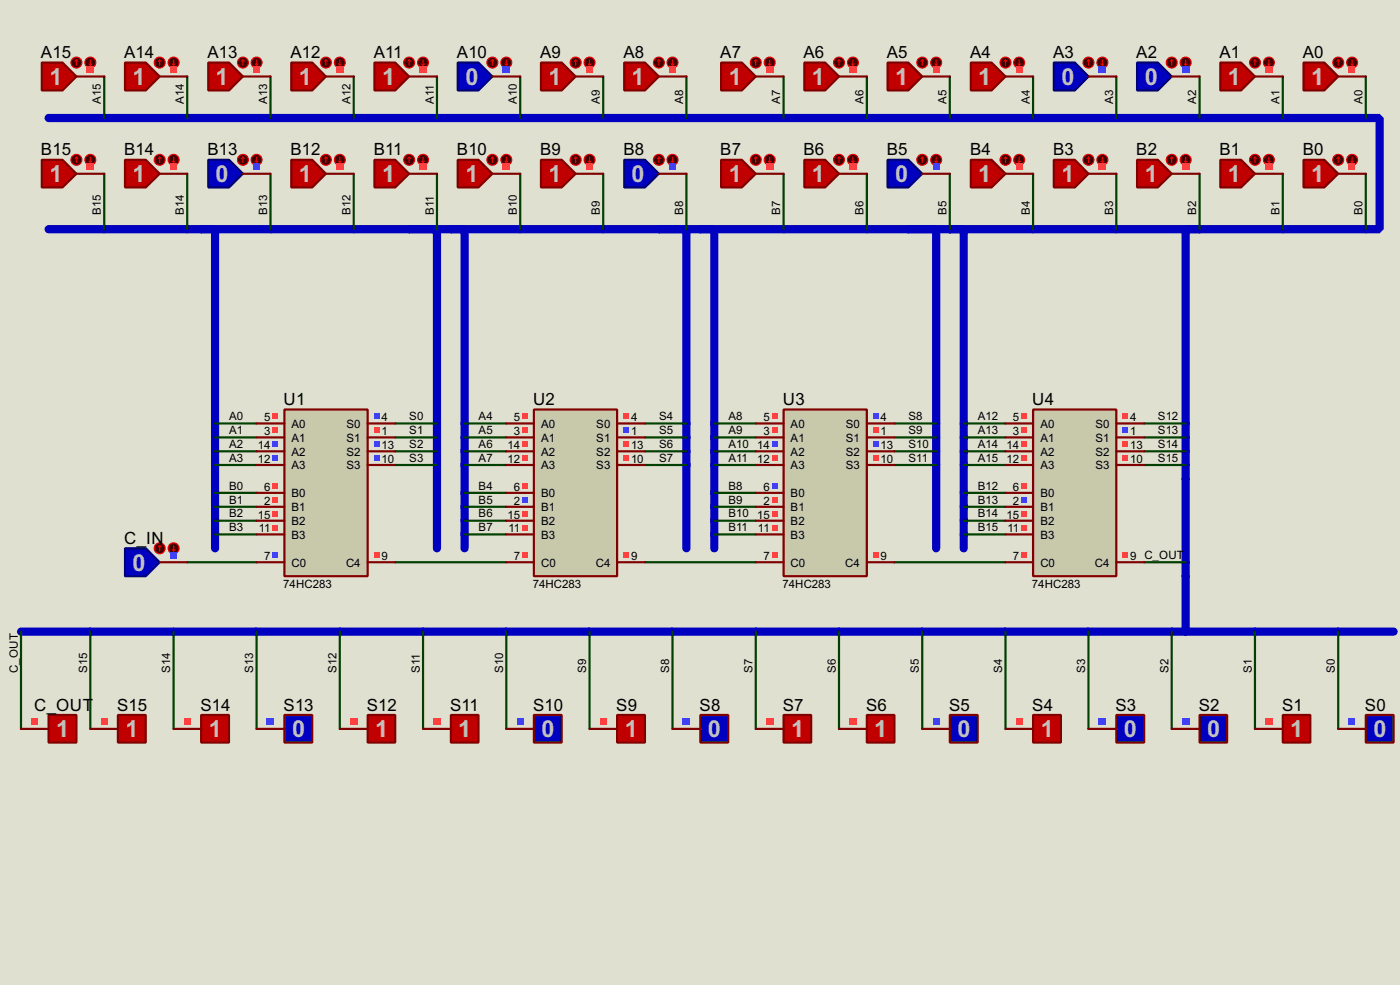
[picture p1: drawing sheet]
<svg xmlns="http://www.w3.org/2000/svg" width="256mm" height="180mm" viewBox="0 0 256 180" stroke-linecap="round" stroke-linejoin="round" font-family="sans-serif">
<path d="M0 0h256.5v180.3h-256.5z" fill="#e0e0d0"/>
<path d="M8.9 21.6h243.9v20.4h-243.9M36.9 42h2.5v58.4M75 42h5.1v58.4M82.6 42h2.5v58.4M120.7 42h5.1v58.4M128.3 42h2.6v58.4M166.4 42h5.1v58.4M174 42h2.6v58.4M219.8 42h-2.6v73.6M3.9 115.6h251.4" fill="none" stroke="#0000c0" stroke-width="1.5"/>
<g fill="none" stroke="#004000" stroke-width=".4">
<path d="M19.1 14v7.6M34.3 14v7.6M49.6 14v7.6M64.8 14v7.6M80.1 14v7.6M95.3 14v7.6M110.5 14v7.6M125.8 14v7.6M143.6 14v7.6M158.8 14v7.6M174 14v7.6M189.3 14v7.6"/>
<path d="M204.5 14v7.6M219.8 14v7.6M235 14v7.6M250.2 14v7.6M19.1 31.8v10.2M34.3 31.8v10.2M49.6 31.8v10.2M64.8 31.8v10.2M80.1 31.8v10.2M95.3 31.8v10.2M110.5 31.8v10.2M125.8 31.8v10.2"/>
<path d="M143.6 31.8v10.2M158.8 31.8v10.2M174 31.8v10.2M189.3 31.8v10.2M204.5 31.8v10.2M219.8 31.8v10.2M235 31.8v10.2M250.2 31.8v10.2M39.4 77.5h7.6M72.4 77.5h7.7M85.1 77.5h7.7M118.2 77.5h7.6"/>
<path d="M130.9 77.5h7.6M163.9 77.5h7.6M176.6 77.5h7.6M209.6 77.5h7.6M39.4 80.1h7.6M39.4 82.6h7.6M39.4 85.1h7.6M39.4 90.2h7.6M39.4 92.8h7.6M39.4 95.3h7.6M39.4 97.8h7.6M72.4 80.1h7.7"/>
<path d="M72.4 82.6h7.7M72.4 85.1h7.7M85.1 80.1h7.7M85.1 82.6h7.7M85.1 85.1h7.7M85.1 90.2h7.7M85.1 92.8h7.7M85.1 95.3h7.7M85.1 97.8h7.7M118.2 80.1h7.6M118.2 82.6h7.6M118.2 85.1h7.6"/>
<path d="M130.9 80.1h7.6M130.9 82.6h7.6M130.9 85.1h7.6M130.9 90.2h7.6M130.9 92.8h7.6M130.9 95.3h7.6M130.9 97.8h7.6M163.9 80.1h7.6M163.9 82.6h7.6M163.9 85.1h7.6M176.6 80.1h7.6M176.6 82.6h7.6"/>
<path d="M176.6 85.1h7.6M176.6 90.2h7.6M176.6 92.8h7.6M176.6 95.3h7.6M176.6 97.8h7.6M209.6 80.1h7.6M209.6 82.6h7.6M209.6 85.1h7.6M3.9 115.6v17.8M16.6 115.6v17.8M31.8 115.6v17.8M34.3 102.9h12.7"/>
<path d="M47 115.6v17.8M62.3 115.6v17.8M72.4 102.9h20.4M77.5 115.6v17.8M92.8 115.6v17.8M108 115.6v17.8M118.2 102.9h20.3M123.2 115.6v17.8M138.5 115.6v17.8M153.7 115.6v17.8M163.9 102.9h20.3M169 115.6v17.8"/>
<path d="M184.2 115.6v17.8M199.4 115.6v17.8M209.6 102.9h7.6M214.7 115.6v17.8M229.9 115.6v17.8M245.2 115.6v17.8"/>
</g>
<path d="M52.1 75h15.3v30.5h-15.3z" fill="#c8c8aa" stroke="#800000" stroke-width=".4"/>
<g fill="none" stroke="#800000" stroke-width=".4">
<path d="M47 77.5h5.1M67.4 77.5h5M47 80.1h5.1M47 82.6h5.1M47 85.1h5.1M47 90.2h5.1M47 92.8h5.1M47 95.3h5.1M47 97.8h5.1M67.4 80.1h5M67.4 82.6h5M67.4 85.1h5"/>
<path d="M47 102.9h5.1M67.4 102.9h5"/>
</g>
<g fill="#ff4040">
<path d="M50 75.7h1v1.1h-1z"/>
<path d="M50 78.3h1v1h-1z"/>
</g>
<g fill="#4040ff">
<path d="M50 80.8h1v1h-1z"/>
<path d="M50 83.4h1v1h-1z"/>
</g>
<g fill="#ff4040">
<path d="M50 88.4h1v1.1h-1z"/>
<path d="M50 91h1v1h-1z"/>
<path d="M50 93.5h1v1h-1z"/>
<path d="M50 96.1h1v1h-1z"/>
</g>
<path d="M50 101.1h1v1.1h-1z" fill="#4040ff"/>
<path d="M68.5 101.1h1v1.1h-1z" fill="#ff4040"/>
<path d="M68.5 75.7h1v1.1h-1z" fill="#4040ff"/>
<path d="M68.5 78.3h1v1h-1z" fill="#ff4040"/>
<g fill="#4040ff">
<path d="M68.5 80.8h1v1h-1z"/>
<path d="M68.5 83.4h1v1h-1z"/>
</g>
<path d="M97.8 75h15.3v30.5h-15.3z" fill="#c8c8aa" stroke="#800000" stroke-width=".4"/>
<g fill="none" stroke="#800000" stroke-width=".4">
<path d="M92.8 77.5h5M113.1 77.5h5.1M92.8 80.1h5M92.8 82.6h5M92.8 85.1h5M92.8 90.2h5M92.8 92.8h5M92.8 95.3h5M92.8 97.8h5M113.1 80.1h5.1M113.1 82.6h5.1M113.1 85.1h5.1"/>
<path d="M92.8 102.9h5M113.1 102.9h5.1"/>
</g>
<g fill="#ff4040">
<path d="M95.7 75.7h1v1.1h-1z"/>
<path d="M95.7 78.3h1v1h-1z"/>
<path d="M95.7 80.8h1v1h-1z"/>
<path d="M95.7 83.4h1v1h-1z"/>
<path d="M95.7 88.4h1v1.1h-1z"/>
</g>
<path d="M95.7 91h1v1h-1z" fill="#4040ff"/>
<g fill="#ff4040">
<path d="M95.7 93.5h1v1h-1z"/>
<path d="M95.7 96.1h1v1h-1z"/>
<path d="M95.7 101.1h1v1.1h-1z"/>
<path d="M114.2 101.1h1v1.1h-1z"/>
<path d="M114.2 75.7h1v1.1h-1z"/>
</g>
<path d="M114.2 78.3h1v1h-1z" fill="#4040ff"/>
<g fill="#ff4040">
<path d="M114.2 80.8h1v1h-1z"/>
<path d="M114.2 83.4h1v1h-1z"/>
</g>
<path d="M7.7 11.5h3.8l2.5 2.5-2.5 2.6h-3.8z" fill-rule="evenodd" fill="#c00000" stroke="#800000" stroke-width=".4"/>
<path d="M14 14h5.1" fill="none" stroke="#800000" stroke-width=".4"/>
<circle cx="14" cy="11.5" r="1" fill="#400000" stroke="#f00" stroke-width=".2"/>
<path d="M14 11l-.2 .2M14 11l.3 .2M14 11v1" fill="none" stroke="#f00" stroke-width=".2"/>
<circle cx="16.5" cy="11.5" r="1" fill="#400000" stroke="#f00" stroke-width=".2"/>
<path d="M16.3 11.7l.3 .3M16.6 11v1M16.8 11.7l-.2 .3" fill="none" stroke="#f00" stroke-width=".2"/>
<path d="M15.9 12.1h1.3v1.3h-1.3z" fill="#ff4040"/>
<path d="M22.9 11.5h3.8l2.6 2.5-2.6 2.6h-3.8z" fill-rule="evenodd" fill="#c00000" stroke="#800000" stroke-width=".4"/>
<path d="M29.3 14h5" fill="none" stroke="#800000" stroke-width=".4"/>
<circle cx="29.2" cy="11.5" r="1" fill="#400000" stroke="#f00" stroke-width=".2"/>
<path d="M29.3 11l-.3 .2M29.3 11l.2 .2M29.3 11v1" fill="none" stroke="#f00" stroke-width=".2"/>
<circle cx="31.8" cy="11.5" r="1" fill="#400000" stroke="#f00" stroke-width=".2"/>
<path d="M31.6 11.7l.2 .3M31.8 11v1M32.1 11.7l-.3 .3" fill="none" stroke="#f00" stroke-width=".2"/>
<path d="M31.2 12.1h1.2v1.3h-1.2z" fill="#ff4040"/>
<path d="M38.2 11.5h3.8l2.5 2.5-2.5 2.6h-3.8z" fill-rule="evenodd" fill="#c00000" stroke="#800000" stroke-width=".4"/>
<path d="M44.5 14h5.1" fill="none" stroke="#800000" stroke-width=".4"/>
<circle cx="44.5" cy="11.5" r="1" fill="#400000" stroke="#f00" stroke-width=".2"/>
<path d="M44.5 11l-.2 .2M44.5 11l.3 .2M44.5 11v1" fill="none" stroke="#f00" stroke-width=".2"/>
<circle cx="47" cy="11.5" r="1" fill="#400000" stroke="#f00" stroke-width=".2"/>
<path d="M46.8 11.7l.2 .3M47 11v1M47.3 11.7l-.3 .3" fill="none" stroke="#f00" stroke-width=".2"/>
<path d="M46.4 12.1h1.3v1.3h-1.3z" fill="#ff4040"/>
<path d="M53.4 11.5h3.8l2.5 2.5-2.5 2.6h-3.8z" fill-rule="evenodd" fill="#c00000" stroke="#800000" stroke-width=".4"/>
<path d="M59.7 14h5.1" fill="none" stroke="#800000" stroke-width=".4"/>
<circle cx="59.7" cy="11.5" r="1" fill="#400000" stroke="#f00" stroke-width=".2"/>
<path d="M59.7 11l-.2 .2M59.7 11l.3 .2M59.7 11v1" fill="none" stroke="#f00" stroke-width=".2"/>
<circle cx="62.2" cy="11.5" r="1" fill="#400000" stroke="#f00" stroke-width=".2"/>
<path d="M62 11.7l.3 .3M62.3 11v1M62.5 11.7l-.2 .3" fill="none" stroke="#f00" stroke-width=".2"/>
<path d="M61.6 12.1h1.3v1.3h-1.3z" fill="#ff4040"/>
<path d="M68.6 11.5h3.8l2.6 2.5-2.6 2.6h-3.8z" fill-rule="evenodd" fill="#c00000" stroke="#800000" stroke-width=".4"/>
<path d="M75 14h5.1" fill="none" stroke="#800000" stroke-width=".4"/>
<circle cx="74.9" cy="11.5" r="1" fill="#400000" stroke="#f00" stroke-width=".2"/>
<path d="M75 11l-.3 .2M75 11l.2 .2M75 11v1" fill="none" stroke="#f00" stroke-width=".2"/>
<circle cx="77.5" cy="11.5" r="1" fill="#400000" stroke="#f00" stroke-width=".2"/>
<path d="M77.3 11.7l.2 .3M77.5 11v1M77.8 11.7l-.3 .3" fill="none" stroke="#f00" stroke-width=".2"/>
<path d="M76.9 12.1h1.3v1.3h-1.3z" fill="#ff4040"/>
<path d="M83.9 11.5h3.8l2.5 2.5-2.5 2.6h-3.8z" fill-rule="evenodd" fill="#0000c0" stroke="#000080" stroke-width=".4"/>
<path d="M90.2 14h5.1" fill="none" stroke="#800000" stroke-width=".4"/>
<circle cx="90.2" cy="11.5" r="1" fill="#400000" stroke="#f00" stroke-width=".2"/>
<path d="M90.2 11l-.2 .2M90.2 11l.3 .2M90.2 11v1" fill="none" stroke="#f00" stroke-width=".2"/>
<circle cx="92.7" cy="11.5" r="1" fill="#400000" stroke="#f00" stroke-width=".2"/>
<path d="M92.5 11.7l.3 .3M92.8 11v1M93 11.7l-.2 .3" fill="none" stroke="#f00" stroke-width=".2"/>
<path d="M92.1 12.1h1.3v1.3h-1.3z" fill="#4040ff"/>
<path d="M99.1 11.5h3.8l2.6 2.5-2.6 2.6h-3.8z" fill-rule="evenodd" fill="#c00000" stroke="#800000" stroke-width=".4"/>
<path d="M105.5 14h5" fill="none" stroke="#800000" stroke-width=".4"/>
<circle cx="105.4" cy="11.5" r="1" fill="#400000" stroke="#f00" stroke-width=".2"/>
<path d="M105.5 11l-.3 .2M105.5 11l.2 .2M105.5 11v1" fill="none" stroke="#f00" stroke-width=".2"/>
<circle cx="108" cy="11.5" r="1" fill="#400000" stroke="#f00" stroke-width=".2"/>
<path d="M107.8 11.7l.2 .3M108 11v1M108.3 11.7l-.3 .3" fill="none" stroke="#f00" stroke-width=".2"/>
<path d="M107.4 12.1h1.2v1.3h-1.2z" fill="#ff4040"/>
<path d="M114.4 11.5h3.8l2.5 2.5-2.5 2.6h-3.8z" fill-rule="evenodd" fill="#c00000" stroke="#800000" stroke-width=".4"/>
<path d="M120.7 14h5.1" fill="none" stroke="#800000" stroke-width=".4"/>
<circle cx="120.7" cy="11.5" r="1" fill="#400000" stroke="#f00" stroke-width=".2"/>
<path d="M120.7 11l-.2 .2M120.7 11l.3 .2M120.7 11v1" fill="none" stroke="#f00" stroke-width=".2"/>
<circle cx="123.2" cy="11.5" r="1" fill="#400000" stroke="#f00" stroke-width=".2"/>
<path d="M123 11.7l.2 .3M123.2 11v1M123.5 11.7l-.3 .3" fill="none" stroke="#f00" stroke-width=".2"/>
<path d="M122.6 12.1h1.3v1.3h-1.3z" fill="#ff4040"/>
<path d="M132.1 11.5h3.8l2.6 2.5-2.6 2.6h-3.8z" fill-rule="evenodd" fill="#c00000" stroke="#800000" stroke-width=".4"/>
<path d="M138.5 14h5.1" fill="none" stroke="#800000" stroke-width=".4"/>
<circle cx="138.4" cy="11.5" r="1" fill="#400000" stroke="#f00" stroke-width=".2"/>
<path d="M138.5 11l-.3 .2M138.5 11l.2 .2M138.5 11v1" fill="none" stroke="#f00" stroke-width=".2"/>
<circle cx="141" cy="11.5" r="1" fill="#400000" stroke="#f00" stroke-width=".2"/>
<path d="M140.8 11.7l.2 .3M141 11v1M141.3 11.7l-.3 .3" fill="none" stroke="#f00" stroke-width=".2"/>
<path d="M140.4 12.1h1.3v1.3h-1.3z" fill="#ff4040"/>
<path d="M147.4 11.5h3.8l2.5 2.5-2.5 2.6h-3.8z" fill-rule="evenodd" fill="#c00000" stroke="#800000" stroke-width=".4"/>
<path d="M153.7 14h5.1" fill="none" stroke="#800000" stroke-width=".4"/>
<circle cx="153.7" cy="11.5" r="1" fill="#400000" stroke="#f00" stroke-width=".2"/>
<path d="M153.7 11l-.2 .2M153.7 11l.3 .2M153.7 11v1" fill="none" stroke="#f00" stroke-width=".2"/>
<circle cx="156.2" cy="11.5" r="1" fill="#400000" stroke="#f00" stroke-width=".2"/>
<path d="M156 11.7l.3 .3M156.3 11v1M156.5 11.7l-.2 .3" fill="none" stroke="#f00" stroke-width=".2"/>
<path d="M155.6 12.1h1.3v1.3h-1.3z" fill="#ff4040"/>
<path d="M162.6 11.5h3.8l2.6 2.5-2.6 2.6h-3.8z" fill-rule="evenodd" fill="#c00000" stroke="#800000" stroke-width=".4"/>
<path d="M169 14h5" fill="none" stroke="#800000" stroke-width=".4"/>
<circle cx="168.9" cy="11.5" r="1" fill="#400000" stroke="#f00" stroke-width=".2"/>
<path d="M169 11l-.3 .2M169 11l.2 .2M169 11v1" fill="none" stroke="#f00" stroke-width=".2"/>
<circle cx="171.5" cy="11.5" r="1" fill="#400000" stroke="#f00" stroke-width=".2"/>
<path d="M171.3 11.7l.2 .3M171.5 11v1M171.8 11.7l-.3 .3" fill="none" stroke="#f00" stroke-width=".2"/>
<path d="M170.9 12.1h1.2v1.3h-1.2z" fill="#ff4040"/>
<path d="M177.9 11.5h3.8l2.5 2.5-2.5 2.6h-3.8z" fill-rule="evenodd" fill="#c00000" stroke="#800000" stroke-width=".4"/>
<path d="M184.2 14h5.1" fill="none" stroke="#800000" stroke-width=".4"/>
<circle cx="184.2" cy="11.5" r="1" fill="#400000" stroke="#f00" stroke-width=".2"/>
<path d="M184.2 11l-.2 .2M184.2 11l.3 .2M184.2 11v1" fill="none" stroke="#f00" stroke-width=".2"/>
<circle cx="186.7" cy="11.5" r="1" fill="#400000" stroke="#f00" stroke-width=".2"/>
<path d="M186.5 11.7l.2 .3M186.7 11v1M187 11.7l-.3 .3" fill="none" stroke="#f00" stroke-width=".2"/>
<path d="M186.1 12.1h1.3v1.3h-1.3z" fill="#ff4040"/>
<path d="M193.1 11.5h3.8l2.5 2.5-2.5 2.6h-3.8z" fill-rule="evenodd" fill="#0000c0" stroke="#000080" stroke-width=".4"/>
<path d="M199.4 14h5.1" fill="none" stroke="#800000" stroke-width=".4"/>
<circle cx="199.4" cy="11.5" r="1" fill="#400000" stroke="#f00" stroke-width=".2"/>
<path d="M199.4 11l-.2 .2M199.4 11l.3 .2M199.4 11v1" fill="none" stroke="#f00" stroke-width=".2"/>
<circle cx="201.9" cy="11.5" r="1" fill="#400000" stroke="#f00" stroke-width=".2"/>
<path d="M201.7 11.7l.3 .3M202 11v1M202.2 11.7l-.2 .3" fill="none" stroke="#f00" stroke-width=".2"/>
<path d="M201.3 12.1h1.3v1.3h-1.3z" fill="#4040ff"/>
<path d="M208.3 11.5h3.8l2.6 2.5-2.6 2.6h-3.8z" fill-rule="evenodd" fill="#0000c0" stroke="#000080" stroke-width=".4"/>
<path d="M214.7 14h5.1" fill="none" stroke="#800000" stroke-width=".4"/>
<circle cx="214.6" cy="11.5" r="1" fill="#400000" stroke="#f00" stroke-width=".2"/>
<path d="M214.7 11l-.3 .2M214.7 11l.2 .2M214.7 11v1" fill="none" stroke="#f00" stroke-width=".2"/>
<circle cx="217.2" cy="11.5" r="1" fill="#400000" stroke="#f00" stroke-width=".2"/>
<path d="M217 11.7l.2 .3M217.2 11v1M217.5 11.7l-.3 .3" fill="none" stroke="#f00" stroke-width=".2"/>
<path d="M216.6 12.1h1.3v1.3h-1.3z" fill="#4040ff"/>
<path d="M223.6 11.5h3.8l2.5 2.5-2.5 2.6h-3.8z" fill-rule="evenodd" fill="#c00000" stroke="#800000" stroke-width=".4"/>
<path d="M229.9 14h5.1" fill="none" stroke="#800000" stroke-width=".4"/>
<circle cx="229.9" cy="11.5" r="1" fill="#400000" stroke="#f00" stroke-width=".2"/>
<path d="M229.9 11l-.2 .2M229.9 11l.3 .2M229.9 11v1" fill="none" stroke="#f00" stroke-width=".2"/>
<circle cx="232.4" cy="11.5" r="1" fill="#400000" stroke="#f00" stroke-width=".2"/>
<path d="M232.2 11.7l.3 .3M232.5 11v1M232.7 11.7l-.2 .3" fill="none" stroke="#f00" stroke-width=".2"/>
<path d="M231.8 12.1h1.3v1.3h-1.3z" fill="#ff4040"/>
<path d="M238.8 11.5h3.8l2.6 2.5-2.6 2.6h-3.8z" fill-rule="evenodd" fill="#c00000" stroke="#800000" stroke-width=".4"/>
<path d="M245.2 14h5" fill="none" stroke="#800000" stroke-width=".4"/>
<circle cx="245.1" cy="11.5" r="1" fill="#400000" stroke="#f00" stroke-width=".2"/>
<path d="M245.2 11l-.3 .2M245.2 11l.2 .2M245.2 11v1" fill="none" stroke="#f00" stroke-width=".2"/>
<circle cx="247.7" cy="11.5" r="1" fill="#400000" stroke="#f00" stroke-width=".2"/>
<path d="M247.5 11.7l.2 .3M247.7 11v1M248 11.7l-.3 .3" fill="none" stroke="#f00" stroke-width=".2"/>
<path d="M247.1 12.1h1.2v1.3h-1.2z" fill="#ff4040"/>
<path d="M7.7 29.3h3.8l2.5 2.5-2.5 2.5h-3.8z" fill-rule="evenodd" fill="#c00000" stroke="#800000" stroke-width=".4"/>
<path d="M14 31.8h5.1" fill="none" stroke="#800000" stroke-width=".4"/>
<circle cx="14" cy="29.3" r="1" fill="#400000" stroke="#f00" stroke-width=".2"/>
<path d="M14 28.8l-.2 .2M14 28.8l.3 .2M14 28.8v1" fill="none" stroke="#f00" stroke-width=".2"/>
<circle cx="16.5" cy="29.3" r="1" fill="#400000" stroke="#f00" stroke-width=".2"/>
<path d="M16.3 29.5l.3 .3M16.6 28.8v1M16.8 29.5l-.2 .3" fill="none" stroke="#f00" stroke-width=".2"/>
<path d="M15.9 29.9h1.3v1.3h-1.3z" fill="#ff4040"/>
<path d="M22.9 29.3h3.8l2.6 2.5-2.6 2.5h-3.8z" fill-rule="evenodd" fill="#c00000" stroke="#800000" stroke-width=".4"/>
<path d="M29.3 31.8h5" fill="none" stroke="#800000" stroke-width=".4"/>
<circle cx="29.2" cy="29.3" r="1" fill="#400000" stroke="#f00" stroke-width=".2"/>
<path d="M29.3 28.8l-.3 .2M29.3 28.8l.2 .2M29.3 28.8v1" fill="none" stroke="#f00" stroke-width=".2"/>
<circle cx="31.8" cy="29.3" r="1" fill="#400000" stroke="#f00" stroke-width=".2"/>
<path d="M31.6 29.5l.2 .3M31.8 28.8v1M32.1 29.5l-.3 .3" fill="none" stroke="#f00" stroke-width=".2"/>
<path d="M31.2 29.9h1.2v1.3h-1.2z" fill="#ff4040"/>
<path d="M38.2 29.3h3.8l2.5 2.5-2.5 2.5h-3.8z" fill-rule="evenodd" fill="#0000c0" stroke="#000080" stroke-width=".4"/>
<path d="M44.5 31.8h5.1" fill="none" stroke="#800000" stroke-width=".4"/>
<circle cx="44.5" cy="29.3" r="1" fill="#400000" stroke="#f00" stroke-width=".2"/>
<path d="M44.5 28.8l-.2 .2M44.5 28.8l.3 .2M44.5 28.8v1" fill="none" stroke="#f00" stroke-width=".2"/>
<circle cx="47" cy="29.3" r="1" fill="#400000" stroke="#f00" stroke-width=".2"/>
<path d="M46.8 29.5l.2 .3M47 28.8v1M47.3 29.5l-.3 .3" fill="none" stroke="#f00" stroke-width=".2"/>
<path d="M46.4 29.9h1.3v1.3h-1.3z" fill="#4040ff"/>
<path d="M53.4 29.3h3.8l2.5 2.5-2.5 2.5h-3.8z" fill-rule="evenodd" fill="#c00000" stroke="#800000" stroke-width=".4"/>
<path d="M59.7 31.8h5.1" fill="none" stroke="#800000" stroke-width=".4"/>
<circle cx="59.7" cy="29.3" r="1" fill="#400000" stroke="#f00" stroke-width=".2"/>
<path d="M59.7 28.8l-.2 .2M59.7 28.8l.3 .2M59.7 28.8v1" fill="none" stroke="#f00" stroke-width=".2"/>
<circle cx="62.2" cy="29.3" r="1" fill="#400000" stroke="#f00" stroke-width=".2"/>
<path d="M62 29.5l.3 .3M62.3 28.8v1M62.5 29.5l-.2 .3" fill="none" stroke="#f00" stroke-width=".2"/>
<path d="M61.6 29.9h1.3v1.3h-1.3z" fill="#ff4040"/>
<path d="M68.6 29.3h3.8l2.6 2.5-2.6 2.5h-3.8z" fill-rule="evenodd" fill="#c00000" stroke="#800000" stroke-width=".4"/>
<path d="M75 31.8h5.1" fill="none" stroke="#800000" stroke-width=".4"/>
<circle cx="74.9" cy="29.3" r="1" fill="#400000" stroke="#f00" stroke-width=".2"/>
<path d="M75 28.8l-.3 .2M75 28.8l.2 .2M75 28.8v1" fill="none" stroke="#f00" stroke-width=".2"/>
<circle cx="77.5" cy="29.3" r="1" fill="#400000" stroke="#f00" stroke-width=".2"/>
<path d="M77.3 29.5l.2 .3M77.5 28.8v1M77.8 29.5l-.3 .3" fill="none" stroke="#f00" stroke-width=".2"/>
<path d="M76.9 29.9h1.3v1.3h-1.3z" fill="#ff4040"/>
<path d="M83.9 29.3h3.8l2.5 2.5-2.5 2.5h-3.8z" fill-rule="evenodd" fill="#c00000" stroke="#800000" stroke-width=".4"/>
<path d="M90.2 31.8h5.1" fill="none" stroke="#800000" stroke-width=".4"/>
<circle cx="90.2" cy="29.3" r="1" fill="#400000" stroke="#f00" stroke-width=".2"/>
<path d="M90.2 28.8l-.2 .2M90.2 28.8l.3 .2M90.2 28.8v1" fill="none" stroke="#f00" stroke-width=".2"/>
<circle cx="92.7" cy="29.3" r="1" fill="#400000" stroke="#f00" stroke-width=".2"/>
<path d="M92.5 29.5l.3 .3M92.8 28.8v1M93 29.5l-.2 .3" fill="none" stroke="#f00" stroke-width=".2"/>
<path d="M92.1 29.9h1.3v1.3h-1.3z" fill="#ff4040"/>
<path d="M99.1 29.3h3.8l2.6 2.5-2.6 2.5h-3.8z" fill-rule="evenodd" fill="#c00000" stroke="#800000" stroke-width=".4"/>
<path d="M105.5 31.8h5" fill="none" stroke="#800000" stroke-width=".4"/>
<circle cx="105.4" cy="29.3" r="1" fill="#400000" stroke="#f00" stroke-width=".2"/>
<path d="M105.5 28.8l-.3 .2M105.5 28.8l.2 .2M105.5 28.8v1" fill="none" stroke="#f00" stroke-width=".2"/>
<circle cx="108" cy="29.3" r="1" fill="#400000" stroke="#f00" stroke-width=".2"/>
<path d="M107.8 29.5l.2 .3M108 28.8v1M108.3 29.5l-.3 .3" fill="none" stroke="#f00" stroke-width=".2"/>
<path d="M107.4 29.9h1.2v1.3h-1.2z" fill="#ff4040"/>
<path d="M114.4 29.3h3.8l2.5 2.5-2.5 2.5h-3.8z" fill-rule="evenodd" fill="#0000c0" stroke="#000080" stroke-width=".4"/>
<path d="M120.7 31.8h5.1" fill="none" stroke="#800000" stroke-width=".4"/>
<circle cx="120.7" cy="29.3" r="1" fill="#400000" stroke="#f00" stroke-width=".2"/>
<path d="M120.7 28.8l-.2 .2M120.7 28.8l.3 .2M120.7 28.8v1" fill="none" stroke="#f00" stroke-width=".2"/>
<circle cx="123.2" cy="29.3" r="1" fill="#400000" stroke="#f00" stroke-width=".2"/>
<path d="M123 29.5l.2 .3M123.2 28.8v1M123.5 29.5l-.3 .3" fill="none" stroke="#f00" stroke-width=".2"/>
<path d="M122.6 29.9h1.3v1.3h-1.3z" fill="#4040ff"/>
<path d="M132.1 29.3h3.8l2.6 2.5-2.6 2.5h-3.8z" fill-rule="evenodd" fill="#c00000" stroke="#800000" stroke-width=".4"/>
<path d="M138.5 31.8h5.1" fill="none" stroke="#800000" stroke-width=".4"/>
<circle cx="138.4" cy="29.3" r="1" fill="#400000" stroke="#f00" stroke-width=".2"/>
<path d="M138.5 28.8l-.3 .2M138.5 28.8l.2 .2M138.5 28.8v1" fill="none" stroke="#f00" stroke-width=".2"/>
<circle cx="141" cy="29.3" r="1" fill="#400000" stroke="#f00" stroke-width=".2"/>
<path d="M140.8 29.5l.2 .3M141 28.8v1M141.3 29.5l-.3 .3" fill="none" stroke="#f00" stroke-width=".2"/>
<path d="M140.4 29.9h1.3v1.3h-1.3z" fill="#ff4040"/>
<path d="M147.4 29.3h3.8l2.5 2.5-2.5 2.5h-3.8z" fill-rule="evenodd" fill="#c00000" stroke="#800000" stroke-width=".4"/>
<path d="M153.7 31.8h5.1" fill="none" stroke="#800000" stroke-width=".4"/>
<circle cx="153.7" cy="29.3" r="1" fill="#400000" stroke="#f00" stroke-width=".2"/>
<path d="M153.7 28.8l-.2 .2M153.7 28.8l.3 .2M153.7 28.8v1" fill="none" stroke="#f00" stroke-width=".2"/>
<circle cx="156.2" cy="29.3" r="1" fill="#400000" stroke="#f00" stroke-width=".2"/>
<path d="M156 29.5l.3 .3M156.3 28.8v1M156.5 29.5l-.2 .3" fill="none" stroke="#f00" stroke-width=".2"/>
<path d="M155.6 29.9h1.3v1.3h-1.3z" fill="#ff4040"/>
<path d="M162.6 29.3h3.8l2.6 2.5-2.6 2.5h-3.8z" fill-rule="evenodd" fill="#0000c0" stroke="#000080" stroke-width=".4"/>
<path d="M169 31.8h5" fill="none" stroke="#800000" stroke-width=".4"/>
<circle cx="168.9" cy="29.3" r="1" fill="#400000" stroke="#f00" stroke-width=".2"/>
<path d="M169 28.8l-.3 .2M169 28.8l.2 .2M169 28.8v1" fill="none" stroke="#f00" stroke-width=".2"/>
<circle cx="171.5" cy="29.3" r="1" fill="#400000" stroke="#f00" stroke-width=".2"/>
<path d="M171.3 29.5l.2 .3M171.5 28.8v1M171.8 29.5l-.3 .3" fill="none" stroke="#f00" stroke-width=".2"/>
<path d="M170.9 29.9h1.2v1.3h-1.2z" fill="#4040ff"/>
<path d="M177.9 29.3h3.8l2.5 2.5-2.5 2.5h-3.8z" fill-rule="evenodd" fill="#c00000" stroke="#800000" stroke-width=".4"/>
<path d="M184.2 31.8h5.1" fill="none" stroke="#800000" stroke-width=".4"/>
<circle cx="184.2" cy="29.3" r="1" fill="#400000" stroke="#f00" stroke-width=".2"/>
<path d="M184.2 28.8l-.2 .2M184.2 28.8l.3 .2M184.2 28.8v1" fill="none" stroke="#f00" stroke-width=".2"/>
<circle cx="186.7" cy="29.3" r="1" fill="#400000" stroke="#f00" stroke-width=".2"/>
<path d="M186.5 29.5l.2 .3M186.7 28.8v1M187 29.5l-.3 .3" fill="none" stroke="#f00" stroke-width=".2"/>
<path d="M186.1 29.9h1.3v1.3h-1.3z" fill="#ff4040"/>
<path d="M193.1 29.3h3.8l2.5 2.5-2.5 2.5h-3.8z" fill-rule="evenodd" fill="#c00000" stroke="#800000" stroke-width=".4"/>
<path d="M199.4 31.8h5.1" fill="none" stroke="#800000" stroke-width=".4"/>
<circle cx="199.4" cy="29.3" r="1" fill="#400000" stroke="#f00" stroke-width=".2"/>
<path d="M199.4 28.8l-.2 .2M199.4 28.8l.3 .2M199.4 28.8v1" fill="none" stroke="#f00" stroke-width=".2"/>
<circle cx="201.9" cy="29.3" r="1" fill="#400000" stroke="#f00" stroke-width=".2"/>
<path d="M201.7 29.5l.3 .3M202 28.8v1M202.2 29.5l-.2 .3" fill="none" stroke="#f00" stroke-width=".2"/>
<path d="M201.3 29.9h1.3v1.3h-1.3z" fill="#ff4040"/>
<path d="M208.3 29.3h3.8l2.6 2.5-2.6 2.5h-3.8z" fill-rule="evenodd" fill="#c00000" stroke="#800000" stroke-width=".4"/>
<path d="M214.7 31.8h5.1" fill="none" stroke="#800000" stroke-width=".4"/>
<circle cx="214.6" cy="29.3" r="1" fill="#400000" stroke="#f00" stroke-width=".2"/>
<path d="M214.7 28.8l-.3 .2M214.7 28.8l.2 .2M214.7 28.8v1" fill="none" stroke="#f00" stroke-width=".2"/>
<circle cx="217.2" cy="29.3" r="1" fill="#400000" stroke="#f00" stroke-width=".2"/>
<path d="M217 29.5l.2 .3M217.2 28.8v1M217.5 29.5l-.3 .3" fill="none" stroke="#f00" stroke-width=".2"/>
<path d="M216.6 29.9h1.3v1.3h-1.3z" fill="#ff4040"/>
<path d="M223.6 29.3h3.8l2.5 2.5-2.5 2.5h-3.8z" fill-rule="evenodd" fill="#c00000" stroke="#800000" stroke-width=".4"/>
<path d="M229.9 31.8h5.1" fill="none" stroke="#800000" stroke-width=".4"/>
<circle cx="229.9" cy="29.3" r="1" fill="#400000" stroke="#f00" stroke-width=".2"/>
<path d="M229.9 28.8l-.2 .2M229.9 28.8l.3 .2M229.9 28.8v1" fill="none" stroke="#f00" stroke-width=".2"/>
<circle cx="232.4" cy="29.3" r="1" fill="#400000" stroke="#f00" stroke-width=".2"/>
<path d="M232.2 29.5l.3 .3M232.5 28.8v1M232.7 29.5l-.2 .3" fill="none" stroke="#f00" stroke-width=".2"/>
<path d="M231.8 29.9h1.3v1.3h-1.3z" fill="#ff4040"/>
<path d="M238.8 29.3h3.8l2.6 2.5-2.6 2.5h-3.8z" fill-rule="evenodd" fill="#c00000" stroke="#800000" stroke-width=".4"/>
<path d="M245.2 31.8h5" fill="none" stroke="#800000" stroke-width=".4"/>
<circle cx="245.1" cy="29.3" r="1" fill="#400000" stroke="#f00" stroke-width=".2"/>
<path d="M245.2 28.8l-.3 .2M245.2 28.8l.2 .2M245.2 28.8v1" fill="none" stroke="#f00" stroke-width=".2"/>
<circle cx="247.7" cy="29.3" r="1" fill="#400000" stroke="#f00" stroke-width=".2"/>
<path d="M247.5 29.5l.2 .3M247.7 28.8v1M248 29.5l-.3 .3" fill="none" stroke="#f00" stroke-width=".2"/>
<path d="M247.1 29.9h1.2v1.3h-1.2z" fill="#ff4040"/>
<path d="M143.6 75h15.2v30.5h-15.2z" fill="#c8c8aa" stroke="#800000" stroke-width=".4"/>
<g fill="none" stroke="#800000" stroke-width=".4">
<path d="M138.5 77.5h5.1M158.8 77.5h5.1M138.5 80.1h5.1M138.5 82.6h5.1M138.5 85.1h5.1M138.5 90.2h5.1M138.5 92.8h5.1M138.5 95.3h5.1M138.5 97.8h5.1M158.8 80.1h5.1M158.8 82.6h5.1M158.8 85.1h5.1"/>
<path d="M138.5 102.9h5.1M158.8 102.9h5.1"/>
</g>
<g fill="#ff4040">
<path d="M141.4 75.7h1v1.1h-1z"/>
<path d="M141.4 78.3h1v1h-1z"/>
</g>
<path d="M141.4 80.8h1v1h-1z" fill="#4040ff"/>
<path d="M141.4 83.4h1v1h-1z" fill="#ff4040"/>
<path d="M141.4 88.4h1v1.1h-1z" fill="#4040ff"/>
<g fill="#ff4040">
<path d="M141.4 91h1v1h-1z"/>
<path d="M141.4 93.5h1v1h-1z"/>
<path d="M141.4 96.1h1v1h-1z"/>
<path d="M141.4 101.1h1v1.1h-1z"/>
<path d="M159.9 101.1h1.1v1.1h-1.1z"/>
</g>
<path d="M159.9 75.7h1.1v1.1h-1.1z" fill="#4040ff"/>
<path d="M159.9 78.3h1.1v1h-1.1z" fill="#ff4040"/>
<path d="M159.9 80.8h1.1v1h-1.1z" fill="#4040ff"/>
<path d="M159.9 83.4h1.1v1h-1.1z" fill="#ff4040"/>
<path d="M189.3 75h15.2v30.5h-15.2z" fill="#c8c8aa" stroke="#800000" stroke-width=".4"/>
<g fill="none" stroke="#800000" stroke-width=".4">
<path d="M184.2 77.5h5.1M204.5 77.5h5.1M184.2 80.1h5.1M184.2 82.6h5.1M184.2 85.1h5.1M184.2 90.2h5.1M184.2 92.8h5.1M184.2 95.3h5.1M184.2 97.8h5.1M204.5 80.1h5.1M204.5 82.6h5.1M204.5 85.1h5.1"/>
<path d="M184.2 102.9h5.1M204.5 102.9h5.1"/>
</g>
<g fill="#ff4040">
<path d="M187.1 75.7h1v1.1h-1z"/>
<path d="M187.1 78.3h1v1h-1z"/>
<path d="M187.1 80.8h1v1h-1z"/>
<path d="M187.1 83.4h1v1h-1z"/>
<path d="M187.1 88.4h1v1.1h-1z"/>
</g>
<path d="M187.1 91h1v1h-1z" fill="#4040ff"/>
<g fill="#ff4040">
<path d="M187.1 93.5h1v1h-1z"/>
<path d="M187.1 96.1h1v1h-1z"/>
<path d="M187.1 101.1h1v1.1h-1z"/>
<path d="M205.7 101.1h1v1.1h-1z"/>
<path d="M205.7 75.7h1v1.1h-1z"/>
</g>
<path d="M205.7 78.3h1v1h-1z" fill="#4040ff"/>
<g fill="#ff4040">
<path d="M205.7 80.8h1v1h-1z"/>
<path d="M205.7 83.4h1v1h-1z"/>
</g>
<path d="M22.9 100.4h3.8l2.6 2.5-2.6 2.6h-3.8z" fill-rule="evenodd" fill="#0000c0" stroke="#000080" stroke-width=".4"/>
<path d="M29.3 102.9h5" fill="none" stroke="#800000" stroke-width=".4"/>
<circle cx="29.2" cy="100.4" r="1" fill="#400000" stroke="#f00" stroke-width=".2"/>
<path d="M29.3 99.9l-.3 .2M29.3 99.9l.2 .2M29.3 99.9v1" fill="none" stroke="#f00" stroke-width=".2"/>
<circle cx="31.8" cy="100.4" r="1" fill="#400000" stroke="#f00" stroke-width=".2"/>
<path d="M31.8 99.9v1M31.6 100.6l.2 .3M32.1 100.6l-.3 .3" fill="none" stroke="#f00" stroke-width=".2"/>
<path d="M31.2 101h1.2v1.3h-1.2z" fill="#4040ff"/>
<path d="M250.2 130.9h5.1v5h-5.1z" fill-rule="evenodd" fill="#0000c0" stroke="#800000" stroke-width=".4"/>
<path d="M245.2 133.4h5" fill="none" stroke="#800000" stroke-width=".4"/>
<path d="M247.1 131.5h1.2v1.3h-1.2z" fill="#4040ff"/>
<path d="M235 130.9h5.1v5h-5.1z" fill-rule="evenodd" fill="#c00000" stroke="#800000" stroke-width=".4"/>
<path d="M229.9 133.4h5.1" fill="none" stroke="#800000" stroke-width=".4"/>
<path d="M231.8 131.5h1.3v1.3h-1.3z" fill="#ff4040"/>
<path d="M219.8 130.9h5v5h-5z" fill-rule="evenodd" fill="#0000c0" stroke="#800000" stroke-width=".4"/>
<path d="M214.7 133.4h5.1" fill="none" stroke="#800000" stroke-width=".4"/>
<path d="M216.6 131.5h1.3v1.3h-1.3z" fill="#4040ff"/>
<path d="M204.5 130.9h5.1v5h-5.1z" fill-rule="evenodd" fill="#0000c0" stroke="#800000" stroke-width=".4"/>
<path d="M199.4 133.4h5.1" fill="none" stroke="#800000" stroke-width=".4"/>
<path d="M201.3 131.5h1.3v1.3h-1.3z" fill="#4040ff"/>
<path d="M189.3 130.9h5.1v5h-5.1z" fill-rule="evenodd" fill="#c00000" stroke="#800000" stroke-width=".4"/>
<path d="M184.2 133.4h5.1" fill="none" stroke="#800000" stroke-width=".4"/>
<path d="M186.1 131.5h1.3v1.3h-1.3z" fill="#ff4040"/>
<path d="M174 130.9h5.1v5h-5.1z" fill-rule="evenodd" fill="#0000c0" stroke="#800000" stroke-width=".4"/>
<path d="M169 133.4h5" fill="none" stroke="#800000" stroke-width=".4"/>
<path d="M170.9 131.5h1.2v1.3h-1.2z" fill="#4040ff"/>
<path d="M158.8 130.9h5.1v5h-5.1z" fill-rule="evenodd" fill="#c00000" stroke="#800000" stroke-width=".4"/>
<path d="M153.7 133.4h5.1" fill="none" stroke="#800000" stroke-width=".4"/>
<path d="M155.6 131.5h1.3v1.3h-1.3z" fill="#ff4040"/>
<path d="M143.6 130.9h5v5h-5z" fill-rule="evenodd" fill="#c00000" stroke="#800000" stroke-width=".4"/>
<path d="M138.5 133.4h5.1" fill="none" stroke="#800000" stroke-width=".4"/>
<path d="M140.4 131.5h1.3v1.3h-1.3z" fill="#ff4040"/>
<path d="M128.3 130.9h5.1v5h-5.1z" fill-rule="evenodd" fill="#0000c0" stroke="#800000" stroke-width=".4"/>
<path d="M123.2 133.4h5.1" fill="none" stroke="#800000" stroke-width=".4"/>
<path d="M125.1 131.5h1.3v1.3h-1.3z" fill="#4040ff"/>
<path d="M113.1 130.9h5.1v5h-5.1z" fill-rule="evenodd" fill="#c00000" stroke="#800000" stroke-width=".4"/>
<path d="M108 133.4h5.1" fill="none" stroke="#800000" stroke-width=".4"/>
<path d="M109.9 131.5h1.3v1.3h-1.3z" fill="#ff4040"/>
<path d="M97.8 130.9h5.1v5h-5.1z" fill-rule="evenodd" fill="#0000c0" stroke="#800000" stroke-width=".4"/>
<path d="M92.8 133.4h5" fill="none" stroke="#800000" stroke-width=".4"/>
<path d="M94.7 131.5h1.2v1.3h-1.2z" fill="#4040ff"/>
<path d="M82.6 130.9h5.1v5h-5.1z" fill-rule="evenodd" fill="#c00000" stroke="#800000" stroke-width=".4"/>
<path d="M77.5 133.4h5.1" fill="none" stroke="#800000" stroke-width=".4"/>
<path d="M79.4 131.5h1.3v1.3h-1.3z" fill="#ff4040"/>
<path d="M67.4 130.9h5v5h-5z" fill-rule="evenodd" fill="#c00000" stroke="#800000" stroke-width=".4"/>
<path d="M62.3 133.4h5.1" fill="none" stroke="#800000" stroke-width=".4"/>
<path d="M64.2 131.5h1.3v1.3h-1.3z" fill="#ff4040"/>
<path d="M52.1 130.9h5.1v5h-5.1z" fill-rule="evenodd" fill="#0000c0" stroke="#800000" stroke-width=".4"/>
<path d="M47 133.4h5.1" fill="none" stroke="#800000" stroke-width=".4"/>
<path d="M48.9 131.5h1.3v1.3h-1.3z" fill="#4040ff"/>
<path d="M36.9 130.9h5.1v5h-5.1z" fill-rule="evenodd" fill="#c00000" stroke="#800000" stroke-width=".4"/>
<path d="M31.8 133.4h5.1" fill="none" stroke="#800000" stroke-width=".4"/>
<path d="M33.7 131.5h1.3v1.3h-1.3z" fill="#ff4040"/>
<path d="M21.6 130.9h5.1v5h-5.1z" fill-rule="evenodd" fill="#c00000" stroke="#800000" stroke-width=".4"/>
<path d="M16.6 133.4h5" fill="none" stroke="#800000" stroke-width=".4"/>
<path d="M18.5 131.5h1.2v1.3h-1.2z" fill="#ff4040"/>
<path d="M8.9 130.9h5.1v5h-5.1z" fill-rule="evenodd" fill="#c00000" stroke="#800000" stroke-width=".4"/>
<path d="M3.9 133.4h5" fill="none" stroke="#800000" stroke-width=".4"/>
<path d="M5.8 131.5h1.2v1.3h-1.2z" fill="#ff4040"/>
<g font-size="4.8" fill="#c0c0c0">
<text x="9.1" y="15.5">1</text>
<text x="24.3" y="15.5">1</text>
<text x="39.5" y="15.5">1</text>
<text x="54.8" y="15.5">1</text>
<text x="70" y="15.5">1</text>
<text x="85.3" y="15.5">0</text>
<text x="100.5" y="15.5">1</text>
<text x="115.7" y="15.5">1</text>
<text x="133.5" y="15.5">1</text>
<text x="148.8" y="15.5">1</text>
<text x="164" y="15.5">1</text>
<text x="179.2" y="15.5">1</text>
<text x="194.5" y="15.5">0</text>
<text x="209.7" y="15.5">0</text>
<text x="225" y="15.5">1</text>
<text x="240.2" y="15.5">1</text>
<text x="9.1" y="33.3">1</text>
<text x="24.3" y="33.3">1</text>
<text x="39.5" y="33.3">0</text>
<text x="54.8" y="33.3">1</text>
<text x="70" y="33.3">1</text>
<text x="85.3" y="33.3">1</text>
<text x="100.5" y="33.3">1</text>
<text x="115.7" y="33.3">0</text>
<text x="133.5" y="33.3">1</text>
<text x="148.8" y="33.3">1</text>
<text x="164" y="33.3">0</text>
<text x="179.2" y="33.3">1</text>
<text x="194.5" y="33.3">1</text>
<text x="209.7" y="33.3">1</text>
<text x="225" y="33.3">1</text>
<text x="240.2" y="33.3">1</text>
<text x="24.3" y="104.5">0</text>
<text x="10.3" y="135">1</text>
<text x="23" y="135">1</text>
<text x="38.3" y="135">1</text>
<text x="53.5" y="135">0</text>
<text x="68.8" y="135">1</text>
<text x="84" y="135">1</text>
<text x="99.2" y="135">0</text>
<text x="114.5" y="135">1</text>
<text x="129.7" y="135">0</text>
<text x="145" y="135">1</text>
<text x="160.2" y="135">1</text>
<text x="175.4" y="135">0</text>
<text x="190.7" y="135">1</text>
<text x="205.9" y="135">0</text>
<text x="221.2" y="135">0</text>
<text x="236.4" y="135">1</text>
<text x="251.6" y="135">0</text>
</g>
<g font-size="3.5">
<text x="7.5" y="10.6">A15</text>
<text x="22.8" y="10.6">A14</text>
<text x="38" y="10.6">A13</text>
<text x="53.2" y="10.6">A12</text>
<text x="68.5" y="10.6">A11</text>
<text x="83.7" y="10.6">A10</text>
<text x="99" y="10.6">A9</text>
<text x="114.2" y="10.6">A8</text>
<text x="132" y="10.6">A7</text>
<text x="147.2" y="10.6">A6</text>
<text x="162.5" y="10.6">A5</text>
<text x="177.7" y="10.6">A4</text>
<text x="192.9" y="10.6">A3</text>
<text x="208.2" y="10.6">A2</text>
<text x="223.4" y="10.6">A1</text>
<text x="238.7" y="10.6">A0</text>
<text x="7.5" y="28.5">B15</text>
<text x="22.8" y="28.5">B14</text>
<text x="38" y="28.5">B13</text>
<text x="53.2" y="28.5">B12</text>
<text x="68.5" y="28.5">B11</text>
<text x="83.7" y="28.5">B10</text>
<text x="99" y="28.5">B9</text>
<text x="114.2" y="28.5">B8</text>
<text x="132" y="28.5">B7</text>
<text x="147.2" y="28.5">B6</text>
<text x="162.5" y="28.5">B5</text>
<text x="177.7" y="28.5">B4</text>
<text x="192.9" y="28.5">B3</text>
<text x="208.2" y="28.5">B2</text>
<text x="223.4" y="28.5">B1</text>
<text x="238.7" y="28.5">B0</text>
<text x="52" y="74.1">U1</text>
<text x="97.7" y="74.1">U2</text>
<text x="143.4" y="74.1">U3</text>
<text x="189.1" y="74.1">U4</text>
<text x="22.8" y="99.6">C_IN</text>
<text x="6.3" y="130.1">C_OUT</text>
<text x="21.5" y="130.1">S15</text>
<text x="36.7" y="130.1">S14</text>
<text x="52" y="130.1">S13</text>
<text x="67.2" y="130.1">S12</text>
<text x="82.5" y="130.1">S11</text>
<text x="97.7" y="130.1">S10</text>
<text x="112.9" y="130.1">S9</text>
<text x="128.2" y="130.1">S8</text>
<text x="143.4" y="130.1">S7</text>
<text x="158.7" y="130.1">S6</text>
<text x="173.9" y="130.1">S5</text>
<text x="189.1" y="130.1">S4</text>
<text x="204.4" y="130.1">S3</text>
<text x="219.6" y="130.1">S2</text>
<text x="234.9" y="130.1">S1</text>
<text x="250.1" y="130.1">S0</text>
</g>
<g font-size="2.4">
<text x="18.5" y="19.1" transform="rotate(-90 18.5 19.1)">A15</text>
<text x="33.7" y="19.1" transform="rotate(-90 33.7 19.1)">A14</text>
<text x="48.9" y="19.1" transform="rotate(-90 48.9 19.1)">A13</text>
<text x="64.2" y="19.1" transform="rotate(-90 64.2 19.1)">A12</text>
<text x="79.5" y="19.1" transform="rotate(-90 79.5 19.1)">A11</text>
<text x="94.7" y="19.1" transform="rotate(-90 94.7 19.1)">A10</text>
<text x="109.9" y="19.1" transform="rotate(-90 109.9 19.1)">A9</text>
<text x="125.2" y="19.1" transform="rotate(-90 125.2 19.1)">A8</text>
<text x="143" y="19.1" transform="rotate(-90 143 19.1)">A7</text>
<text x="158.2" y="19.1" transform="rotate(-90 158.2 19.1)">A6</text>
<text x="173.4" y="19.1" transform="rotate(-90 173.4 19.1)">A5</text>
<text x="188.7" y="19.1" transform="rotate(-90 188.7 19.1)">A4</text>
<text x="203.9" y="19.1" transform="rotate(-90 203.9 19.1)">A3</text>
<text x="219.2" y="19.1" transform="rotate(-90 219.2 19.1)">A2</text>
<text x="234.4" y="19.1" transform="rotate(-90 234.4 19.1)">A1</text>
<text x="249.6" y="19.1" transform="rotate(-90 249.6 19.1)">A0</text>
<text x="18.5" y="39.4" transform="rotate(-90 18.5 39.4)">B15</text>
<text x="33.7" y="39.4" transform="rotate(-90 33.7 39.4)">B14</text>
<text x="48.9" y="39.4" transform="rotate(-90 48.9 39.4)">B13</text>
<text x="64.2" y="39.4" transform="rotate(-90 64.2 39.4)">B12</text>
<text x="79.5" y="39.4" transform="rotate(-90 79.5 39.4)">B11</text>
<text x="94.7" y="39.4" transform="rotate(-90 94.7 39.4)">B10</text>
<text x="109.9" y="39.4" transform="rotate(-90 109.9 39.4)">B9</text>
<text x="125.2" y="39.4" transform="rotate(-90 125.2 39.4)">B8</text>
<text x="143" y="39.4" transform="rotate(-90 143 39.4)">B7</text>
<text x="158.2" y="39.4" transform="rotate(-90 158.2 39.4)">B6</text>
<text x="173.4" y="39.4" transform="rotate(-90 173.4 39.4)">B5</text>
<text x="188.7" y="39.4" transform="rotate(-90 188.7 39.4)">B4</text>
<text x="203.9" y="39.4" transform="rotate(-90 203.9 39.4)">B3</text>
<text x="219.2" y="39.4" transform="rotate(-90 219.2 39.4)">B2</text>
<text x="234.4" y="39.4" transform="rotate(-90 234.4 39.4)">B1</text>
<text x="249.6" y="39.4" transform="rotate(-90 249.6 39.4)">B0</text>
<text x="42" y="76.9">A0</text>
<text x="48.4" y="77.1">5</text>
<text x="69.9" y="77.1">4</text>
<text x="75" y="76.9">S0</text>
<text x="87.7" y="76.9">A4</text>
<text x="94.2" y="77.1">5</text>
<text x="115.6" y="77.1">4</text>
<text x="120.7" y="76.9">S4</text>
<text x="133.4" y="76.9">A8</text>
<text x="139.9" y="77.1">5</text>
<text x="161.3" y="77.1">4</text>
<text x="166.4" y="76.9">S8</text>
<text x="179.1" y="76.9">A12</text>
<text x="185.6" y="77.1">5</text>
<text x="207.1" y="77.1">4</text>
<text x="212.1" y="76.9">S12</text>
<text x="42" y="79.5">A1</text>
<text x="42" y="82">A2</text>
<text x="47.3" y="82.2">14</text>
<text x="48.4" y="79.7">3</text>
<text x="53.4" y="78.3">A0</text>
<text x="53.4" y="80.8">A1</text>
<text x="53.4" y="83.4">A2</text>
<text x="63.5" y="78.3">S0</text>
<text x="63.5" y="80.8">S1</text>
<text x="63.5" y="83.4">S2</text>
<text x="69.9" y="79.7">1</text>
<text x="69.9" y="82.2">13</text>
<text x="75" y="79.5">S1</text>
<text x="75" y="82">S2</text>
<text x="87.7" y="79.5">A5</text>
<text x="87.7" y="82">A6</text>
<text x="93" y="82.2">14</text>
<text x="94.2" y="79.7">3</text>
<text x="99.1" y="78.3">A0</text>
<text x="99.1" y="80.8">A1</text>
<text x="99.1" y="83.4">A2</text>
<text x="109.2" y="78.3">S0</text>
<text x="109.2" y="80.8">S1</text>
<text x="109.2" y="83.4">S2</text>
<text x="115.6" y="79.7">1</text>
<text x="115.6" y="82.2">13</text>
<text x="120.7" y="79.5">S5</text>
<text x="120.7" y="82">S6</text>
<text x="133.4" y="79.5">A9</text>
<text x="133.4" y="82">A10</text>
<text x="138.7" y="82.2">14</text>
<text x="139.9" y="79.7">3</text>
<text x="144.8" y="78.3">A0</text>
<text x="144.8" y="80.8">A1</text>
<text x="144.8" y="83.4">A2</text>
<text x="154.9" y="78.3">S0</text>
<text x="154.9" y="80.8">S1</text>
<text x="154.9" y="83.4">S2</text>
<text x="161.3" y="79.7">1</text>
<text x="161.3" y="82.2">13</text>
<text x="166.4" y="79.5">S9</text>
<text x="166.4" y="82">S10</text>
<text x="179.1" y="79.5">A13</text>
<text x="179.1" y="82">A14</text>
<text x="184.4" y="82.2">14</text>
<text x="185.6" y="79.7">3</text>
<text x="190.6" y="78.3">A0</text>
<text x="190.6" y="80.8">A1</text>
<text x="190.6" y="83.4">A2</text>
<text x="200.7" y="78.3">S0</text>
<text x="200.7" y="80.8">S1</text>
<text x="200.7" y="83.4">S2</text>
<text x="207.1" y="79.7">1</text>
<text x="207.1" y="82.2">13</text>
<text x="212.1" y="79.5">S13</text>
<text x="212.1" y="82">S14</text>
<text x="42" y="84.5">A3</text>
<text x="42" y="89.6">B0</text>
<text x="47.3" y="84.7">12</text>
<text x="48.4" y="89.8">6</text>
<text x="53.4" y="85.9">A3</text>
<text x="63.5" y="85.9">S3</text>
<text x="69.9" y="84.7">10</text>
<text x="75" y="84.5">S3</text>
<text x="87.7" y="84.5">A7</text>
<text x="87.7" y="89.6">B4</text>
<text x="93" y="84.7">12</text>
<text x="94.2" y="89.8">6</text>
<text x="99.1" y="85.9">A3</text>
<text x="109.2" y="85.9">S3</text>
<text x="115.6" y="84.7">10</text>
<text x="120.7" y="84.5">S7</text>
<text x="133.4" y="84.5">A11</text>
<text x="133.4" y="89.6">B8</text>
<text x="138.7" y="84.7">12</text>
<text x="139.9" y="89.8">6</text>
<text x="144.8" y="85.9">A3</text>
<text x="154.9" y="85.9">S3</text>
<text x="161.3" y="84.7">10</text>
<text x="166.4" y="84.5">S11</text>
<text x="179.1" y="84.5">A15</text>
<text x="179.1" y="89.6">B12</text>
<text x="184.4" y="84.7">12</text>
<text x="185.6" y="89.8">6</text>
<text x="190.6" y="85.9">A3</text>
<text x="200.7" y="85.9">S3</text>
<text x="207.1" y="84.7">10</text>
<text x="212.1" y="84.5">S15</text>
<text x="42" y="92.2">B1</text>
<text x="42" y="94.7">B2</text>
<text x="47.3" y="94.9">15</text>
<text x="48.4" y="92.4">2</text>
<text x="53.4" y="91">B0</text>
<text x="53.4" y="93.6">B1</text>
<text x="87.7" y="92.2">B5</text>
<text x="87.7" y="94.7">B6</text>
<text x="93" y="94.9">15</text>
<text x="94.2" y="92.4">2</text>
<text x="99.1" y="91">B0</text>
<text x="99.1" y="93.6">B1</text>
<text x="133.4" y="92.2">B9</text>
<text x="133.4" y="94.7">B10</text>
<text x="138.7" y="94.9">15</text>
<text x="139.9" y="92.4">2</text>
<text x="144.8" y="91">B0</text>
<text x="144.8" y="93.6">B1</text>
<text x="179.1" y="92.2">B13</text>
<text x="179.1" y="94.7">B14</text>
<text x="184.4" y="94.9">15</text>
<text x="185.6" y="92.4">2</text>
<text x="190.6" y="91">B0</text>
<text x="190.6" y="93.6">B1</text>
<text x="42" y="97.2">B3</text>
<text x="47.4" y="97.4">11</text>
<text x="53.4" y="96.1">B2</text>
<text x="53.4" y="98.6">B3</text>
<text x="87.7" y="97.2">B7</text>
<text x="93.2" y="97.4">11</text>
<text x="99.1" y="96.1">B2</text>
<text x="99.1" y="98.6">B3</text>
<text x="133.4" y="97.2">B11</text>
<text x="138.9" y="97.4">11</text>
<text x="144.8" y="96.1">B2</text>
<text x="144.8" y="98.6">B3</text>
<text x="179.1" y="97.2">B15</text>
<text x="184.6" y="97.4">11</text>
<text x="190.6" y="96.1">B2</text>
<text x="190.6" y="98.6">B3</text>
<text x="48.4" y="102.5">7</text>
<text x="51.9" y="107.7">74HC283</text>
<text x="53.4" y="103.7">C0</text>
<text x="63.4" y="103.7">C4</text>
<text x="69.9" y="102.5">9</text>
<text x="94.2" y="102.5">7</text>
<text x="97.6" y="107.7">74HC283</text>
<text x="99.1" y="103.7">C0</text>
<text x="109.1" y="103.7">C4</text>
<text x="115.6" y="102.5">9</text>
<text x="139.9" y="102.5">7</text>
<text x="143.4" y="107.7">74HC283</text>
<text x="144.8" y="103.7">C0</text>
<text x="154.8" y="103.7">C4</text>
<text x="161.3" y="102.5">9</text>
<text x="185.6" y="102.5">7</text>
<text x="189.1" y="107.7">74HC283</text>
<text x="190.6" y="103.7">C0</text>
<text x="200.6" y="103.7">C4</text>
<text x="207.1" y="102.5">9 C_OUT</text>
<text x="3.2" y="123.2" transform="rotate(-90 3.2 123.2)">C_OUT</text>
<text x="15.9" y="123.2" transform="rotate(-90 15.9 123.2)">S15</text>
<text x="31.2" y="123.2" transform="rotate(-90 31.2 123.2)">S14</text>
<text x="46.4" y="123.2" transform="rotate(-90 46.4 123.2)">S13</text>
<text x="61.7" y="123.2" transform="rotate(-90 61.7 123.2)">S12</text>
<text x="76.9" y="123.2" transform="rotate(-90 76.9 123.2)">S11</text>
<text x="92.2" y="123.2" transform="rotate(-90 92.2 123.2)">S10</text>
<text x="107.4" y="123.2" transform="rotate(-90 107.4 123.2)">S9</text>
<text x="122.6" y="123.2" transform="rotate(-90 122.6 123.2)">S8</text>
<text x="137.9" y="123.2" transform="rotate(-90 137.9 123.2)">S7</text>
<text x="153.1" y="123.2" transform="rotate(-90 153.1 123.2)">S6</text>
<text x="168.4" y="123.2" transform="rotate(-90 168.4 123.2)">S5</text>
<text x="183.6" y="123.2" transform="rotate(-90 183.6 123.2)">S4</text>
<text x="198.8" y="123.2" transform="rotate(-90 198.8 123.2)">S3</text>
<text x="214.1" y="123.2" transform="rotate(-90 214.1 123.2)">S2</text>
<text x="229.3" y="123.2" transform="rotate(-90 229.3 123.2)">S1</text>
<text x="244.6" y="123.2" transform="rotate(-90 244.6 123.2)">S0</text>
</g>
</svg>
